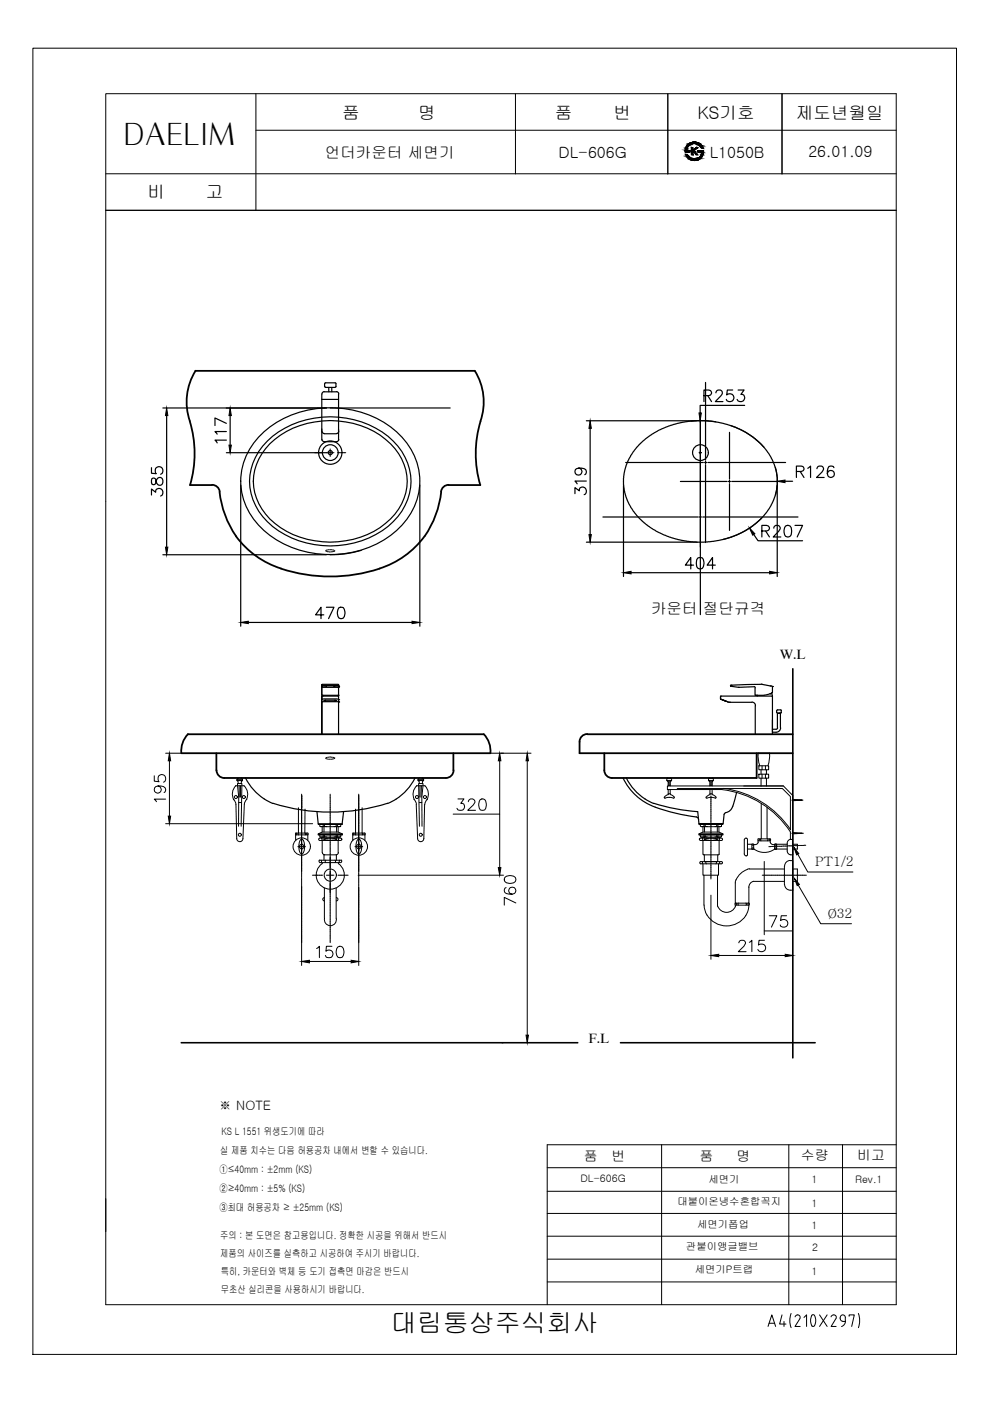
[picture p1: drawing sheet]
<svg xmlns="http://www.w3.org/2000/svg" width="210mm" height="297mm" viewBox="0 0 210 297" stroke-linecap="round" stroke-linejoin="round" font-family="sans-serif">
<!-- layer: YA -->
<g fill="none" stroke="#000" stroke-width=".21">
<path d="M7 10.2h195.8v277h-195.8zM22.4 19.9h167.6v256.7h-167.6zM54.3 19.9v24.7M109.3 19.9v17M141.6 19.9v17M165.8 19.9v17M22.4 36.8h167.6M54.3 27.6h135.7M145.4 32.7h.2a1.69 1.69 0 0 0 1.8 1 1.69 1.69 0 0 0 1.4-1.5h-.9v-.3h1.2a1.9 1.9 0 0 1-1.5 2.1 1.9 1.9 0 0 1-2.2-1.3zM145.9 30.6a2 2 0 0 1 3.2 .8h-.4a1.63 1.63 0 0 0-1.7-1 1.63 1.63 0 0 0-1.4 1.5h.6v.3h-.9l.2-1zM146.6 31.3h.3v.5l.6-.5h.5l-.9 .6 .8 .9h-.3l-.5-.7-.2 .2v.5h-.3zM22.4 44.6h167.6"/>
<path d="M160.7 159.7l.1 1.6 .3 1M163.2 159.7l-.1 1.6-.3 1M49.5 169.5l.4 .4 .1 .6 .2 7.3M49.9 166.6h1.9M50 166.6a2.43 2.43 0 0 0-.4 3M50.2 177.8a.66 .66 0 0 0 .6 .6 .66 .66 0 0 0 .7-.6M50.2 165.2v.3h1.2l-.2 .2v.4M50.2 165.5l.3 .2v.4M50.2 165.4h1.2M50.5 164.9l-.3 .3h1.2M50.6 175.2v-6.2l-.2-2.9h.9l-.2 9.1M50.6 170.2h.6"/>
<path d="M50.7 166.6v2.4M51 166.6v2.4M51.2 164.9l.2 .3v.3M51.7 166.6a2.43 2.43 0 0 1 .5 2.9M52.3 169.5l-.3 .4-.2 .6-.3 7.3M62.7 177h2.6M62.7 177v1.2M62.7 177v-.4h2.6v.4M62.8 176.6v.4M63.3 171.3v5.3M63.3 176.6l-.1 .2 .1 .2M63.8 178l.2-.1a2.45 2.45 0 0 1 .2 3.1l-.2 .1a2.45 2.45 0 0 1-.2-3.1z"/>
<path d="M64.7 176.6l.1 .2-.1 .2M64.7 171.5l-.1 5.1M65.1 176.6v.4M65.3 177v1.2M67.5 174.6h5.1v.2h-5.1zM67.5 176.9h5.1M67.5 176.8l.8-.4h3.4l.9 .4M67.5 176.9h5.1v.2h-5.1zM67.6 177.8l4.6-.1a.25 .25 0 0 1 .3 .2 .25 .25 0 0 1-.3 .3h-4.5l-.2-.2zM67.8 174.8l.1 .5h4.2l.1-.5M67.8 177.1l.1 .4h4.3v-.4M68.1 177.7l.2 .2-.2 .3"/>
<path d="M68.3 175.3v1.1M68.3 177.5v.2M68.3 178.2v2.6M68.5 174.8v.4M68.5 177.1v.4M68.7 175.2v1.2M68.7 177.5v.2M68.7 177.9v.1M68.8 177.9l1.2-.2 1.3 .2M68.8 178l1.2 .2 1.3-.2M68.8 174.8v.4l.5 .1M68.8 177.1v.3l.5 .1"/>
<path d="M68.8 175.2h-.7M68.8 177.4l-.7 .1M71.3 175.2h.7M71.3 177.4l.7 .1M71.3 174.8v.4l-.5 .1M71.3 177.1v.3l-.5 .1M71.3 177.9v.1M71.4 175.2v1.2M71.4 177.5v.2M71.5 174.8v.4M71.5 177.1v.4M71.7 175.3v1.1"/>
<path d="M71.7 177.5v.2M71.7 178.2v2.6M71.9 177.7l-.2 .2 .2 .3M74.8 176.6h2.6v.4M74.8 176.6v.4M75 176.6v.4M75.4 171.5v5.1M75.4 176.6l-.1 .2 .1 .2M75.9 178l.2-.1a2.45 2.45 0 0 1 .2 3.1l-.2 .1a2.45 2.45 0 0 1-.2-3.1zM76.8 171.3v5.3l.1 .2-.1 .2M77.3 176.6l-.1 .4M77.4 177h-2.6v1.2"/>
<path d="M77.4 177v1.2M87.7 169.5l.4 .4 .2 .6M88.3 170.5l.2 7.3M88.3 166.6h1.8M88.4 166.6a2.43 2.43 0 0 0-.5 2.9M88.5 177.8a.66 .66 0 0 0 .7 .6 .66 .66 0 0 0 .7-.6M88.6 165.4h1.2M88.9 164.9l-.3 .3v.3M88.9 170.2h.5M88.9 175.2l-.1-9.1h.9l-.3 2.9 .1 6.2M89.1 166.6l-.1 2.4M89.4 166.6l-.1 2.4"/>
<path d="M89.6 164.9l.2 .3h-1.2M89.8 165.5l-.2 .2v.4M89.8 165.2v.3h-1.2l.3 .2v.4M90 170.5l-.1 7.3M90.1 166.6a2.43 2.43 0 0 1 .4 3M90.6 169.5l-.4 .4-.1 .6M140.9 169l.1 .2M141 169.2l.9-.1 .9 .1M141.5 164.9l-.1 .2M141.7 167.4v1.1l-.5 .2-.3 .3M141.7 166.5h.4M141.7 166.3h.4"/>
<path d="M141.7 166h.4M141.7 168.3h.4M142.1 167.4v1.1l.5 .2 .3 .3M142.1 165.7v.9M142.2 164.9l.2 .2h-1v.4M142.4 165.5l-.3 .2h-.4v.9M142.4 165.1v.4h-1l.3 .2M143 169l-.2 .2M148.2 174.6h5.1v.2h-5.1zM148.2 174.6h5.1M148.2 176.9h5.1v.2h-5.1zM148.2 176.9h5.1"/>
<path d="M148.2 176.8l.8-.4h3.4l.9 .4M148.3 177.9l.2-.2h4.5l.2 .4-.2 .1h-4.6zM148.5 174.8v.3l.2 .2h4.1l.2-.1v-.4M148.5 177.1l.1 .4h4.3l.1-.4M148.8 177.7l.2 .2-.2 .3M149 175.3v1.1M149 177.5v.2M149 178.2v2.9M149.3 174.8v.4M149.3 177.1v.4M149.4 175.2v1.2M149.4 177.5v.2"/>
<path d="M149.5 178l1.3 .2 1.3-.2M149.5 177.9v.1M149.5 174.8v.4M149.5 177.1v.3M149.5 175.2l.5 .1M149.5 177.4l.5 .1M149.5 175.2h-.7M149.5 177.4l-.7 .1M149.7 169l.2 .2M150.2 165.5v-.4h1v.4M150.4 164.9l-.2 .2M150.5 165.7h.5v.9"/>
<path d="M150.5 166.5h.5M150.5 166.3h.5M150.5 166h.5M150.5 168.3h.5M150.5 167.5v1M150.6 168.5l-.5 .2-.3 .3M150.8 177.7l1.3 .2M150.8 177.7l-1.3 .2M150.8 169.1l.9 .1M150.8 169.1l-.9 .1M151 168.5l.4 .2 .4 .3M151 165.7l.2-.2h-1l.3 .2v.9"/>
<path d="M151 167.6v.9M151.1 164.9l.1 .2M151.5 177.5h1.3M151.8 169l-.1 .2M152 174.8v.4M152 177.1v.3M152 177.9v.1M152.1 175.2v1.2M152.1 177.5v.2M152.2 174.8v.4M152.2 177.1v.4M152.4 175.3v1.1"/>
<path d="M152.4 177.5v.2M152.5 178.2v2.9l-.2 .1M152.6 177.7l-.1 .2 .1 .3M152.8 175.2l-1.3 .1M153.1 167.4h-11.6v-.8h24.6l2 2.1v12.5a.92 .92 0 0 1-1.2-.8v-1.6a.83 .83 0 0 1 .8-.9M153.1 167.4a20.1 20.1 0 0 1 14.5 9v1.5M153.4 167.2a20.1 20.1 0 0 1 14.2 8.8v-7.1l-1.7-1.7h-22.3M157.7 166.6h8.4M158.2 177.7h.1M158.2 177.7l-.3 .2-.1 .2v3l.4 .4M158.2 177.7l.3 .3M158.5 178v3.2l-.3 .3"/>
<path d="M158.5 179h.9M159.4 180h.4M159.4 179h.4v1M159.4 179v1M159.4 179.1l.2 .1 .2-.1M159.8 179.9l-.2-.1-.2 .1M159.8 180a3.7 3.7 0 0 0 4.5 0M160.7 178.6v-.3h2.6l.2 .6 .8 .1M160.7 177.9h2.6M160.8 178.6l-.4 .4h-.6M160.8 177.9v.3M160.9 162.4h2.1v.8h-2.1z"/>
<path d="M160.9 164.1h2.1v.9h-2.1zM160.9 177.9v.3M161.4 163.2v.9M161.4 165v1.6M161.4 177.8l-.2 .2 .2 .3M161.4 170.4v7.5M161.6 162.4v.8M161.6 164.1v.9M162.3 162.4v.8M162.3 164.1v.9M162.5 163.2v.9M162.5 165v1.6"/>
<path d="M162.6 171.2v6.7M162.7 177.8l.1 .2-.1 .3M163.2 177.9v.3M163.3 177.9v.3M164.2 179v1M164.2 179h2.7M164.3 179h.4v1h-.4M164.3 179.9l.2-.1 .2 .1M164.7 179.1l-.2 .1-.2-.1M167.6 178h.5M168.1 176.5l2 .2-2 .1M168.1 169.5l2 .1-2 .2"/>
<path d="M168.1 179h1v1h-1M67.7 182.4h4.6M67.7 182.3l-.1 .3 .2 .2M68.1 182.4l.1 .2-.1 .3M68.3 182.9v.2a2.98 2.98 0 0 0-.5 4.4 2.98 2.98 0 0 0 4.5 0 2.98 2.98 0 0 0-.6-4.4M68.4 180.8v.2l.4 .2M68.7 182.4v-1.2h2.6v1.2M68.8 188.3v6.4a1.29 1.29 0 0 0 1.3 1.6M68.8 190.3a.36 .36 0 0 0-.4 .4 .36 .36 0 0 0 .4 .3M69.1 182.4l-.2 .2 .2 .3M71 182.4l.1 .2-.1 .3M71.3 188.3v6.4a1.29 1.29 0 0 1-1.3 1.6"/>
<path d="M71.3 190.3a.36 .36 0 0 1 .4 .4 .36 .36 0 0 1-.4 .3M71.7 180.8l-.2 .4h-.2M71.7 182.9v.2M72 182.4l-.1 .2 .1 .3M72.4 182.3l.1 .3-.2 .2-4.5 .1M148.5 182.7l-.1 .2 .1 .2M148.8 182.7l.2 .2-.2 .2M149 183.1v2.5h3.3v-2.5M149.1 181.1l.1 .1h3.1M149.3 185.6v6.3M149.3 191.9l.1 .9 .5 1.2M149.3 181.2v1.5h3.7"/>
<path d="M149.8 182.7l-.2 .2 .2 .3M149.9 194a4.9 4.9 0 0 0 8.2 .1M151.8 182.7l.1 .2-.1 .3M152.1 185.6v6.6M152.2 181.2v1.5h-3.7M152.2 192.1a2.01 2.01 0 0 0 1.8 1.3 2.01 2.01 0 0 0 1.9-1.2M152.7 182.7l-.1 .2 .1 .2M153 182.7l.2 .2-.2 .2h-4.5M155.9 191.5l-.1 .2 .1 .2M156 191.4l.2 .3-.2 .2M156 186.5l-.1 .7v4.3h2.9v-3.4M156.6 191.5l-.2 .2 .2 .2"/>
<path d="M158.1 191.5l.2 .2-.2 .2M158.5 184.3l-1.5 .9-.9 1.4M158.5 180h.9M158.7 191.4l-.1 .3 .1 .2M158.8 191.5l.1 .2-.2 1.1-.6 1.3M158.8 191.9h-2.9v.3M158.9 184.2h7.4M159 184.2l-.6 .1M159.8 186.9h6.5M159.8 186.8a1.25 1.25 0 0 0-1 1.3M164.2 180h2.7M166.3 183.7l.1 3.8a1.35 1.35 0 0 0 1.7 1.2"/>
<path d="M166.4 183.6a1.29 1.29 0 0 1 1.7-1.1v6.2M168.1 184.2h1v2.7h-1M116 242.7v33.9M116 271.8h74M165.8 278.8l-.5 1.9h1.4M167.7 278.5l-.2 1.5 .2 1.5M168.6 279.2a.54 .54 0 0 1 .7-.4 .54 .54 0 0 1 .3 .8l-1 1.6h1.1M170.5 279.3l.5-.5v2.4M172.1 278.9l.3-.2 .3 .2M172.1 278.9a1.91 1.91 0 0 0 .3 2.3h.2a2.1 2.1 0 0 0 .1-2.3M173.8 278.8l1.6 2.4M175.4 278.8l-1.6 2.4"/>
<path d="M176.2 279.2a.56 .56 0 0 1 .7-.4 .56 .56 0 0 1 .3 .8M177.2 279.6l-1 1.6h1.1M178.1 279.3v.3M178.2 279.3a.53 .53 0 0 1 .5-.5 .53 .53 0 0 1 .5 .5M178.2 279.6v.3l.5 .2M179.2 279.3v.8M180 279.1v-.3h1.1l-.5 2.4M182 278.5l.3 1.5-.3 1.5M162.8 281.2l.8-2.4 .9 2.4M163.1 280.6h1.1M166.2 280.2v1M178.7 280.2h.5"/>
<path d="M179.3 280.1a1.25 1.25 0 0 1-.9 1.2"/>
<circle cx="50" cy="169" r=".32"/>
<circle cx="50.8" cy="177" r=".32"/>
<circle cx="51.7" cy="169" r=".32"/>
<circle cx="64" cy="179.5" r="1.84"/>
<circle cx="64" cy="179.5" r=".49"/>
<circle cx="76.1" cy="179.5" r="1.84"/>
<circle cx="76.1" cy="179.5" r=".49"/>
<circle cx="88.4" cy="169" r=".32"/>
<circle cx="89.2" cy="177" r=".32"/>
<circle cx="90.1" cy="169" r=".32"/>
<circle cx="70" cy="185.5" r="1.29"/>
</g>
<!-- layer: DIM -->
<g fill="#000" stroke="#000" stroke-width=".21">
<path d="M146.9 34h.8zM146.9 30.2h.7zM35.7 173h.5l-.3 1.6zM35.9 159.7l.3 1.6h-.5zM105.9 159.7l.3 1.6h-.6zM111.8 159.7l.2 1.6h-.5zM105.6 184h.6l-.3 1.6zM168.3 179.7l1.1 1.3-.5 .2zM168.4 186.2l1.1 1.3-.5 .3zM64 203.8l1.6-.2v.5zM74.5 203.6l1.6 .2-1.6 .3zM111.5 219.5h.5l-.2 1.6z"/>
<path d="M150.7 202.6l1.7-.3v.5zM166.5 202.3l1.6 .3-1.6 .2z"/>
<path d="M145.3 31.8l.3 .1zM145.3 31.8l.3 .1z"/>
<path d="M145.3 31.6l.3 .2 .1-.2zM145.3 31.6l.3 .2h-.3z"/>
<path d="M145.4 31.5l.3 .1v-.1zM145.4 31.5l.3 .1h-.4z"/>
<path d="M145.4 31.3l.3 .2v-.2zM145.4 31.3l.3 .2h-.3z"/>
<path d="M145.4 32.7l.6 .3-.3-.3zM145.4 32.7l.6 .3h-.5z"/>
<path d="M145.5 31.1l.2 .2 .2-.2zM145.5 31.1l.2 .2h-.3z"/>
<path d="M145.5 31h.4zM145.5 31l.4 .1z"/>
<path d="M145.5 33l.5 .1zM145.5 33l.5 .1z"/>
<path d="M145.6 33.1l.6 .2-.2-.2zM145.6 33.1l.6 .2h-.5z"/>
<path d="M145.7 30.8l.2 .2 .2-.2zM145.7 30.8l.2 .2h-.4z"/>
<path d="M145.7 30.8h.5zM145.7 30.8h.4z"/>
<path d="M145.7 33.3l.5 .1zM145.7 33.3l.5 .1z"/>
<path d="M146.2 33.7h2.1zM146.2 33.7h2.1z"/>
<path d="M145.3 31.9l.9 .1zM145.3 31.9l.9 .1z"/>
<path d="M145.3 32l.9 .1v-.1zM145.3 32l.9 .1h-.9z"/>
<path d="M145.3 32.1l.9 .1zM145.3 32.1l.9 .1z"/>
<path d="M145.3 32.2h.9zM145.3 32.2h.9z"/>
<path d="M145.8 33.4l.7 .1zM145.8 33.4l.7 .1z"/>
<path d="M145.9 30.7l.3 .1 .1-.1zM145.7 30.8l.2-.1 .3 .1z"/>
<path d="M145.9 33.5h.6zM145.9 33.5h.6z"/>
<path d="M146 33.5l.8 .2zM146 33.5l.8 .2z"/>
<path d="M146 30.5h.6zM146 30.5h.7z"/>
<path d="M146 30.5l.3 .2 .3-.2zM146 30.5l.3 .2h-.4z"/>
<path d="M146.1 33.7h.9zM146.1 33.7h.9z"/>
<path d="M146.9 34h.6zM147 34h.5z"/>
<path d="M146.1 30.5h.8zM146 30.5h.7z"/>
<path d="M146.6 31.3l.3 .5v-.5zM146.6 31.3l.3 .5h-.3z"/>
<path d="M146.6 32.3l.3 .5v-.5zM146.6 32.3l.3 .5h-.3z"/>
<path d="M146.1 30.5h.9zM146.1 30.5h.8z"/>
<path d="M146.6 31.9l.7 .2-.2-.2zM146.6 31.9l.7 .2h-.7z"/>
<path d="M146.6 32.1l.3 .2 .2-.2zM146.6 32.1l.3 .2h-.3z"/>
<path d="M146.1 30.4h1.1zM146.1 30.4l.9 .1z"/>
<path d="M146.6 31.8h.6zM146.6 31.8l.5 .1z"/>
<path d="M146.2 33.7h1.1zM146.2 33.7h1.1z"/>
<path d="M147.1 32.1l.8 .7-.6-.7zM147.1 32.1l.8 .7h-.3z"/>
<path d="M146.9 30.2h.7zM146.8 30.2h.8z"/>
<path d="M146.8 30.2h1.1zM146.5 30.2h1.4z"/>
<path d="M146.7 34h1.1zM146.7 34h1z"/>
<path d="M146.5 30.2l1.6 .1zM146.3 30.3h1.8z"/>
<path d="M147.5 31.3l-.3 .5 .8-.5zM146.9 31.8l.6-.5-.3 .5z"/>
<path d="M146.3 30.3l1.9 .1zM146.2 30.4h2z"/>
<path d="M146.4 33.8l1.7 .1zM146.4 33.8l1.7 .1z"/>
<path d="M146.5 33.9h1.6zM146.5 33.9l1.3 .1z"/>
<path d="M146.2 30.4h2.1zM146.1 30.4h2.2z"/>
<path d="M147.2 30.4l1.1 .1zM147.2 30.4l1.1 .1z"/>
<path d="M147.5 30.5h.9zM147.5 30.5h.9z"/>
<path d="M146.2 33.7l1.9 .1 .2-.1zM146.2 33.7l1.9 .1h-1.7z"/>
<path d="M147.6 33.7h.8zM147.6 33.7h.8z"/>
<path d="M147.6 33.7h.8zM147.3 33.7h1z"/>
<path d="M147.8 30.5h.6zM147.8 30.5h.6z"/>
<path d="M147.8 30.5l.7 .1zM147.8 30.5l.7 .1z"/>
<path d="M147.8 33.6h.6zM147.6 33.7h.8z"/>
<path d="M148 30.6l.7 .2-.2-.2zM148 30.6l.7 .2h-.5z"/>
<path d="M148.1 33.5l.3 .1 .2-.1zM147.8 33.6l.3-.1 .3 .1z"/>
<path d="M148.2 33.4h.5zM148.1 33.5h.5z"/>
<path d="M148.2 30.8l.6 .1zM148.2 30.8l.6 .1z"/>
<path d="M148.3 33.4h.4zM148.2 33.4h.5z"/>
<path d="M148.4 30.9l.5 .2-.1-.2zM148.4 30.9l.5 .2h-.4z"/>
<path d="M148.5 33.1l.4 .1zM148.5 33.1l.4 .1z"/>
<path d="M148.5 33.2l.2 .2 .2-.2zM148.5 33.2l.2 .2h-.4z"/>
<path d="M148.5 31.1l.6 .3-.2-.3zM148.5 31.1l.6 .3h-.4z"/>
<path d="M148.7 32.9l.2 .2 .1-.2zM148.7 32.9l.2 .2h-.4z"/>
<path d="M148.7 32.7l.3 .2v-.2zM148.7 32.7l.3 .2h-.3z"/>
<path d="M148.8 32.6l.2 .1 .1-.1zM148.8 32.6l.2 .1h-.3z"/>
<path d="M147.9 31.9l1.3 .1zM147.9 31.9l1.3 .1z"/>
<path d="M147.9 32l1.3 .1v-.1zM147.9 32l1.3 .1h-1.3z"/>
<path d="M147.9 32.1l1.3 .1zM147.9 32.1l1.3 .1z"/>
<path d="M147.9 32.2h1.3zM147.9 32.2h1.3z"/>
<path d="M148.8 32.2l.4 .2v-.2zM148.8 32.2l.4 .2h-.4z"/>
<path d="M148.8 32.4l.3 .2 .1-.2zM148.8 32.4l.3 .2h-.3z"/>
</g>
<g fill="none" stroke="#000" stroke-width=".21">
<path d="M35.1 159.7h3.2M104 159.7h8.6M32.7 164.5v1.1l1 .1a.87 .87 0 0 1 0-1.2 .87 .87 0 0 1 1.2 0 .87 .87 0 0 1 0 1.2l-.2 .1M33.5 166.6a.76 .76 0 0 1 .7 1.1 .76 .76 0 0 1-1.2 .3 .76 .76 0 0 1 0-1.2 2 2 0 0 1 2 .2 .69 .69 0 0 1-.2 1M35.1 169.4h-2.4l.5 .6M35.1 174.6h31.2M35.9 161.3v11.7M96.1 172.6h9.8M97.1 169.4h1.3l-.7 .9a.77 .77 0 0 1 .8 .9 .77 .77 0 0 1-1 .6l-.4-.1-.2-.3M99.3 170l.1-.4 .4-.2 .6 .1a.52 .52 0 0 1 .2 .8l-1.4 1.5h1.6M101.8 169.5a.75 .75 0 0 1 1.2 .4 2.01 2.01 0 0 1-.2 1.8 .83 .83 0 0 1-1.2-.3 2.01 2.01 0 0 1 .2-1.9zM105.9 161.3v22.7"/>
<path d="M111.8 161.3v58.2M64 187.9v16.8M75.9 185.6h30.9M76.1 188.1v16.6M107 186a1.52 1.52 0 0 1 2.4 .4v.2a1.4 1.4 0 0 1-2.5 0zM107.3 188.2a.68 .68 0 0 0-.4 .7 .68 .68 0 0 0 .5 .6 1.43 1.43 0 0 0 2-.6 .76 .76 0 0 0-.7-.8 .76 .76 0 0 0-.8 .7 .76 .76 0 0 0 .7 .8M109.4 191.4l-2.5-1.1v1.6M150.7 189.8v13.6M156.7 199.9l.1-.3a.81 .81 0 0 1 1-.2 .52 .52 0 0 1 .1 .9l-1.4 1.5h1.7M158.9 199.8l.5-.4v2.4M162 182.6v15.6M162 197.4h6.1"/>
<path d="M162.1 199.4h-1.2l-.1 1a.87 .87 0 0 1 1.3 0 .87 .87 0 0 1-.2 1.3 .87 .87 0 0 1-1.2-.4M163.1 194.2h1.6l-1.1 2.4M166.8 194.2h-1.2l-.1 1a.86 .86 0 0 1 1.3-.1 .86 .86 0 0 1-.1 1.3 .86 .86 0 0 1-1.3-.3M169.1 181.1l2.2 3.8h9.5M169.2 187.6l4.8 8.2h6.5M65.6 203.8h8.9M67.1 201.1l.6-.5v2.4M70.4 200.6h-1.2l-.1 1.1a.85 .85 0 0 1 1.3 0 .85 .85 0 0 1-.2 1.2 .85 .85 0 0 1-1.2-.3M71.7 200.8a.77 .77 0 0 1 1.1 .3 1.88 1.88 0 0 1-.3 1.9 .82 .82 0 0 1-1.1-.4 1.82 1.82 0 0 1 .3-1.8zM152.4 202.6h14.1M116 257.3h74M116 247.6h74"/>
<path d="M116 252.6h74M116 242.7h74M140.3 242.7v33.9M167.2 242.7v33.9M178.6 242.7v33.9M116 267h74M116 262.1h74"/>
</g>
<!-- layer: CEN -->
<g fill="none" stroke="#000" stroke-width=".21">
<path d="M66.7 96h.2M67 96h.4M67.5 96h.6M68.2 96h.2M69.2 96h.4M69.7 96h1.1M70 95.2v.7M70 96v.4M70 96.5v.3M71.7 96h.5M72.2 96h1.1M148.2 96h.2"/>
<path d="M148.5 96h.2M148.5 95.8v.4M63.1 179.5h1.7M64 168.4v17.6M64 171.3v.1M70 168.4v.4M70 168.8v.7M70 169.6v.4M70 170.1v.6M70 170.8v1.1M70 172v2.1M70 174.2v.6"/>
<path d="M70 174.9v.4M70 175.4v.6M70 176.1v.4M70 176.6v.7M70 177.3v2.1M70 179.5v1.2M75.3 179.5h.4M75.8 179.5h.6M76.1 168.4v17.6M76.5 179.5h.4M150.7 168.8v.3M150.7 169.1v2.1"/>
<path d="M150.7 171.3v1.1M150.7 172.5v.7M150.7 173.2v.5M150.7 173.8v.6M150.7 174.5v1.1M150.7 175.7v2.1M150.7 177.9v.6M150.7 178.6v.4M150.7 179.1v.6M150.7 179.8v.4M163 179.5h.3M163.6 179.5h-.3"/>
<path d="M163.6 179.5h.5M164.2 179.5h.3M164.8 179.4l-.3 .1M164.9 179.4h.8M166 179.4h-.2M166.1 179.4h.8M167 179.3h1.1M167.9 176.7h1.6M167.9 169.6h.7M168.2 179.3h-.1M168.3 179.3h.7M168.6 169.6h1.2"/>
<path d="M169.3 179.3h-.2M169.4 179.3h.1M169.5 179.3h.8M169.6 176.7h.7M169.9 169.6h.4M170.6 179.2l-.3 .1M170.7 179.2h.1M64 186.1v1.1M64 187.3v.6M64 188v.4M64 188.5v.7M64 189.2v1.2"/>
<path d="M64 190.5v2M64 192.6v.7M64 193.4v.4M64 193.9v.6M64 194.6v.4M64 195.1v.6M64 195.8v2.1M64 198v1.1M64 199.2v.7M66.2 185.6h.2M66.5 185.6h1.9M69.2 185.6h.4"/>
<path d="M69.7 185.6h1.1M70 180.7v.7M70 181.5v8.9M70 190.5v2M70 192.6v.7M70 193.4v.4M70 193.9v.6M70 194.6v.4M70 195.1v.6M70 195.8v2.1M70 198v1.1M70 199.2v.7"/>
<path d="M71.7 185.6h.2M72 185.6h.6M72.7 185.6h.4M73.2 185.6h.6M76.1 186.1v1.1M76.1 187.3v.6M76.1 188v.4M76.1 188.5v.7M76.1 189.2v1.2M76.1 190.5v2M76.1 192.6v.7M76.1 193.4v.4"/>
<path d="M76.1 193.9v.6M76.1 194.6v.4M76.1 195.1v.6M76.1 195.8v2.1M76.1 198v1.1M76.1 199.2v.7M150.7 180.3v.6M150.7 181v1.2M150.7 182.3v.8M150.7 183.2v1.1M150.7 184.4v.7M150.7 185.1v.5"/>
<path d="M150.7 185.6v.8M161.6 185.6h.4M162.1 185.6h1.1M163.3 185.6h.6M164 185.6h.5M164.5 185.6h.7M165.3 185.6h.4M165.8 185.6h.6M166.5 185.6h2.1M168.6 185.6h1.2M169.9 185.6h.6M170.6 185.6h.4"/>
</g>
<!-- layer: LINE -->
<g fill="none" stroke="#000" stroke-width=".25">
<path d="M52.1 165a11.3 11.3 0 0 0 5.8 5.4M57.9 170.3a40.4 40.4 0 0 0 24.3 0M67.2 172.1l.3 2.5M72.8 172.1l-.3 2.5M88 165a11.3 11.3 0 0 1-5.8 5.4M132.1 164.9a11.9 11.9 0 0 0 6.8 6.2M132.8 165a11.3 11.3 0 0 0 5.8 5.4M138.6 170.3a40.4 40.4 0 0 0 9.3 1.8M138.9 171.1l4.3 1.3 4.5 .8M147.9 172.1l.3 2.5M153.5 172.6l-.2 2M156.2 168l-.1 .5a7.2 7.2 0 0 1-1.5 3.5l-.7 .3"/>
<circle cx="70" cy="96" r="2.48"/>
<circle cx="70" cy="96" r="1.67"/>
<circle cx="70" cy="96" r=".44"/>
<circle cx="148.5" cy="96" r="1.67"/>
</g>
<!-- layer: OUTLINE -->
<g fill="none" stroke="#000" stroke-width=".38">
<path d="M40.2 89.3a23.5 23.5 0 0 1 .1 13.5h4.6M40.3 89.3a12.4 12.4 0 0 1 1.2-10.7h59.2a12.3 12.3 0 0 1 1.2 10.7M101.9 89.3a23.5 23.5 0 0 0-.1 13.5h-6.7M45 102.8a1.63 1.63 0 0 1 1.6 1.5M46.5 104.3a18.6 18.6 0 0 0 13.1 16.2M90 113.7a19 19 0 0 1-9.6 6.8M93.5 104.3a20.6 20.6 0 0 1-3.5 9.4M95.1 102.8a1.63 1.63 0 0 0-1.6 1.5M59.6 120.6a33.5 33.5 0 0 0 20.9 0M39.8 155.7h62.8l.7 1 .5 1.1 .2 1.9M39.8 155.7l-.7 1-.5 1.1-.2 1.9h65.6M45.9 159.7v3.6"/>
<path d="M96.1 159.7v3.6M124.5 155.7h43.6M124.5 155.6a1.63 1.63 0 0 0-1.6 1.7v2.4h45.2M128.1 159.7v3.6a1.63 1.63 0 0 0 1.7 1.6h30.6v-5.2M45.9 163.3a1.63 1.63 0 0 0 1.6 1.6h47M96.2 163.3a1.63 1.63 0 0 1-1.7 1.6"/>
</g>
<!-- layer: IN -->
<path d="M76.6 116.7a21.7 21.7 0 0 1-6.6 .9M147.6 173.2l.4 .2 .1 .3M153.9 172.3l-.4 .3" fill="none" stroke="#000" stroke-width=".25"/>
<!-- layer: Y -->
<path d="M168.1 141.8v82.5M38.4 221.1h84.1M131.6 221.1h41.2" fill="none" stroke="#000" stroke-width=".34"/>
<!-- layer: BU -->
<g fill="none" stroke="#000" stroke-width=".25">
<path d="M68.2 83.5v9.8M68.2 84.7h3.6M68.3 91.4l.2 .5h.3M68.3 93.2l.2 .4 .3 .1h2.5M68.7 92h2.6M68.7 83.1h2.6M68.8 83l-.3 .1-.2 .4M68.8 81.3v.7M68.9 82l.1 .1M68.9 81.3l.1-.1h2.1l.1 .1v.7l-.1 .1M69 82.1h2.1M69.7 82.1v1"/>
<path d="M70.3 82.1v1M71.3 83l.3 .1 .2 .4M71.8 83.5v9.8M71.8 91.4l-.2 .5h-.3M71.8 93.2l-.2 .4-.3 .1M68.2 148.4l.5-.2h2.6l.5 .2M68.2 145.2v2.2v-1.9v.1M68.2 145.2h.1M68.2 145.6h.1M68.2 145.2l3.5-.1 .1 .5M68.2 145.6l3.5 .1M68.2 148.4v-.7v8v-7"/>
<path d="M68.2 145.2v.1M68.2 148.8h.1M68.3 147.4h3.4M68.5 147.4v.2M68.7 145.4h.1M68.7 145.4l-.5-.1v.3M68.7 145.4l-.5 .1M68.7 145.4h2.6M69 148.4v.2h2.1v-.2M69 148.6l-.3-.1h2.7l-.3 .1M69.2 145.4v.1M70.8 145.5h.1"/>
<path d="M70.9 145.5h.1M70.9 145.4v.1M71.3 145.4h.1M71.3 145.4l.5 .1M71.7 147.4v.2M71.7 147.4h.1M71.7 145.7h.1M71.7 147.6l-3.4 .1M71.7 147.6l.1 1.2h-3.5l-.1-.4M71.8 145.3h.1M71.8 145.3l-.5 .1M71.8 148.4h.1"/>
<path d="M71.8 145.5h.1M71.8 145.4l-.1 2M71.8 145.6h.1M71.8 145.6v.1M71.8 148.7v7M71.8 148.8h.1M71.8 145.6l-.1 .1M71.8 148.3v.1M152.8 147.7l11-.1v8.1M152.8 148.3v-.6v.6l1.4 .5M152.8 148.3l1.4 .5M152.8 148.3h.1"/>
<path d="M153.3 148.4l.6 .2-.6-.2M154.3 148.8l.5 .1M154.8 148.9h4.6M154.9 145.4l1.8 .3M154.9 145.4h.1M154.9 145.3h.1M155 145.3h.1M159.4 148.9a.74 .74 0 0 1 .8 .7M159.9 145.6l-3.2 .1M160 145.6l.1 .2M160.1 145.9v1.5M160.1 149.6v6.1"/>
<path d="M160.2 147.4h.4M160.6 147.4v.2M161.4 145.1l-6.4 .2M161.4 145l.2 .1M161.5 145.1l2.3 .5M163.3 147.1h.1M163.3 145.4h.1M163.3 147.1l-1.3 .3h-1.9M163.7 146.9l-.1 .1 .2 .6M163.8 152.7v2.6h.7M163.8 145.6h.1M163.8 145.6v1.2l-.5 .3"/>
<path d="M163.8 154.6h.7M164.7 150.7v.4M164.7 151l.2 .2M164.8 151.2h.7v3.1a.95 .95 0 0 1-.9 1M165 151.2h.3M165.2 151.2h.3h-.7l.1 3.1-.3 .3M165.5 150.5h-.6l-.2 .2M165.5 150.5l.2 .2M165.6 150.7v.4M165.7 151l-.2 .2"/>
</g>
<!-- layer: 0 -->
<g fill="none" stroke="#000" stroke-width=".25">
<path d="M32.1 99.2v1.1l1 .1a.85 .85 0 0 1 0-1.3 .85 .85 0 0 1 1.3 .2 .85 .85 0 0 1-.3 1.3M34.5 86.5h34.7M35.3 88.1v27.9M48 93.3h-2.4l.4 .6M48 91.5h-2.4l.4 .5M48 89.8l-2.4-1.2v1.6M48 96h21.2M48.8 88.1v6.3M54.9 92.6a21.8 21.8 0 0 1 26.6-3 14.2 14.2 0 0 1 6.8 16.8 18.1 18.1 0 0 1-14.7 10.9 20.9 20.9 0 0 1-19.7-7 13.3 13.3 0 0 1 1-17.7zM56.7 93.5a19.9 19.9 0 0 1 26.7 0 11.5 11.5 0 0 1 0 17.1 19.9 19.9 0 0 1-26.7 0 11.5 11.5 0 0 1 0-17.1zM57.2 94.1a19.1 19.1 0 0 1 25.6 0 10.8 10.8 0 0 1-1.1 16.9 19.2 19.2 0 0 1-24.5-1 10.8 10.8 0 0 1 0-15.9zM70 86.5h25.4"/>
<path d="M122.7 99.2a.74 .74 0 0 1 .7 1.1 .74 .74 0 0 1-1.2 .3 .74 .74 0 0 1 0-1.2 2.15 2.15 0 0 1 2 .2 .72 .72 0 0 1-.2 1M124.3 89.2h23.3M125.1 90.8v22.5M132.7 98.1h16.4M135.8 94l2.1-1.7 1.9-1.1 2.4-1 3.1-.8 2-.2 3.5 .1 2.6 .5 3.3 1.1 1.7 .9 2.5 1.9 2.1 2.4 1 2 .7 2.2 .1 2.6-.3 1.6-.7 2.1-1.5 2.3-2.1 2.2-2.2 1.4-3.4 1.5-3.3 .8-3.6 .1-3.8-.5-3.1-1-1.7-.8-1.7-1.1-2.1-1.9-1.6-2.1-.7-1.4-.6-1.7-.2-1.6v-1.4l.5-2.7 1.1-2.2zM146.5 89.3l3-.1 2.2 .2M148.5 87.5v42.8M149.3 83.9l1.4-.2a.59 .59 0 0 0 0-.9l-1.4-.1v2.4M149.4 98.1h.4M149.6 81.1v16.5M149.6 97.8v.5M149.6 98.5v16.5"/>
<path d="M150.1 83.9l.8 1.2M150.1 98.1h16.5M151.8 83.3l.2-.5 .7-.1a.62 .62 0 0 1 .4 .9l-1.4 1.5h1.6M154.7 91.7v9.9M155 90.2a16 16 0 0 1 7 4.6M155.3 82.7h-1.1l-.1 1a.86 .86 0 0 1 1.3 0 .86 .86 0 0 1-.1 1.3 .86 .86 0 0 1-1.3-.3M156.5 82.7h1.3l-.7 .9a.81 .81 0 0 1 .7 1.2 .81 .81 0 0 1-1.4 .1l-.1-.2M157.9 86h-9.5v1.6M164.4 99.1a10.1 10.1 0 0 1 0 5.8M168.9 100l1.3-.2a.54 .54 0 0 0 0-.9l-1.3-.1v2.4M169.7 100l.8 1.2M171.3 99.3l.6-.5v2.4"/>
<path d="M173.2 99.4l.1-.4a.81 .81 0 0 1 1.1-.1 .71 .71 0 0 1-.1 1.2l-1.2 1.1h1.6M176.8 99.2a.78 .78 0 0 0-1-.3 1.92 1.92 0 0 0 0 2.2 .74 .74 0 0 0 1-.3 .74 .74 0 0 0-.5-1 .74 .74 0 0 0-.9 .6M32.1 105v-1.3l.9 .7a.81 .81 0 0 1 1.2-.7 .81 .81 0 0 1 .1 1.3l-.2 .2M32.2 101.5a.97 .97 0 0 0 .3 1.3l.4-.2 .1-.2a1.08 1.08 0 0 1 1.1-1.2 .86 .86 0 0 1 .5 1 .86 .86 0 0 1-.9 .7 1.51 1.51 0 0 1-.8-1.4l-.2-.1zM34.5 117.6h34.7M51 102.8v30M89 102.8v30M121.9 104.7v-1.3l.9 .7a.78 .78 0 0 1 .9-.9 .78 .78 0 0 1 .6 1.1l-.1 .4-.3 .2M124.3 102h-2.4l.5 .6M124.3 114.9h23.5M127.8 109.6h20.2M132.2 103v19.2"/>
<path d="M144.3 102.1h9.9M147.1 119.8h-1.8l1.2-1.6v2.4M148 118.3a.83 .83 0 0 1 1.1 .3 2.01 2.01 0 0 1-.2 1.9 .8 .8 0 0 1-1.2-.3 2.21 2.21 0 0 1 .3-1.9zM148.2 109.6h.5M149 109.6h20.2M151.7 119.8h-1.8l1.2-1.6v2.4M154.4 102.1h.5M154.7 101.8v.5M154.7 102.5v10M155.1 102.1h9.9M159.8 113.3l.9 1.4h9.5M161.5 112.6h1a.65 .65 0 0 0 .6-.7l-.2-.4-.4-.1h-1v2.4"/>
<path d="M161.5 109.8a16.7 16.7 0 0 1-8.1 4.5M162.3 112.6l.8 1.2M164.1 112l.1-.4 .3-.2 .7 .1a.55 .55 0 0 1 .1 .8l-1.4 1.5h1.7M164.8 102.9v19.3M166.4 102h1.6M166.6 111.5a.8 .8 0 0 1 1.2 .4 2.21 2.21 0 0 1-.3 1.8 .77 .77 0 0 1-1.1-.3 2.01 2.01 0 0 1 .2-1.9zM168.6 111.4h1.6l-1.2 2.4M52.6 132h34.8M68.7 130.4h-1.8l1.2-1.7v2.5M69.2 128.7h1.6l-1.1 2.5M71.9 128.8a.81 .81 0 0 1 1.1 .4 1.94 1.94 0 0 1-.2 1.8 .75 .75 0 0 1-1.1-.3 2.01 2.01 0 0 1 .2-1.9zM133.8 121.4h29.4"/>
<path d="M160.7 159.7h2.4"/>
</g>
<!-- layer: 1 -->
<g fill="none" stroke="#000" stroke-width=".21">
<path d="M69.1 116.8l.1 .1M69.4 116.9l.2 .1M69.4 116.6l-.3 .1M69.8 117h.2M69.8 116.6h-.3M69.9 116.6h.2M70.2 116.6h.3M70.4 117h-.3M70.6 116.6l.3 .1M70.7 116.9l-.2 .1M71 116.7l-.1 .2M69.1 160.8l.1 .1"/>
<path d="M69.4 160.9l.2 .1M69.4 160.6l-.3 .1M69.5 160.5h.3M69.8 161h.2M69.9 160.5h.2M70.1 161h.3M70.2 160.5h.3M70.6 160.6h.3M70.7 160.9h-.2M71 160.7l-.1 .1"/>
</g>
<!-- layer: 0 -->
<g fill="#000" stroke="#000" stroke-width=".21">
<path d="M35.3 86.5l.3 1.6h-.5zM48.8 86.5l.3 1.6h-.6zM48.5 94.4h.6l-.3 1.6zM125.1 89.2l.3 1.6h-.5zM148.2 87.6h.5l-.3 1.6zM35.1 116h.5l-.3 1.6zM124.9 113.3h.5l-.3 1.6zM158.9 111.9l1.1 1.3-.4 .3zM164.8 102l1.6-.2v.5zM51 132l1.6-.3v.5zM87.4 131.7l1.6 .3-1.6 .2zM132.2 121.4l1.6-.3v.6z"/>
<path d="M163.2 121.1l1.6 .3-1.6 .3z"/>
</g>
<text font-size="6.4" x="26.2" y="30.7">DAELIM</text>
<text font-size="5.5" x="82.9" y="282.4">대림통상주식회사</text>
<g font-size="3.7">
<text x="72.5" y="25.2">품</text>
<text x="88.7" y="25.2">명</text>
<text x="117.7" y="25.2">품</text>
<text x="130.1" y="25.2">번</text>
<text x="147.9" y="25.2">KS기호</text>
<text x="168.8" y="25.2">제도년월일</text>
<text x="31.3" y="42">비</text>
<text x="43.7" y="42">고</text>
</g>
<g font-size="3.3">
<text x="68.9" y="33.4">언더카운터 세면기</text>
<text x="118.4" y="33.5">DL-606G</text>
<text x="150.5" y="33.4">L1050B</text>
<text x="171.4" y="33.3">26.01.09</text>
<text x="138" y="130.1">카운터 절단규격</text>
</g>
<g font-size="2.9">
<text x="165.3" y="139.8">W.L</text>
<text x="124.7" y="221.2">F.L</text>
<text x="123.8" y="246.1">품</text>
<text x="129.7" y="246.1">번</text>
<text x="148.3" y="246.1">품</text>
<text x="156.2" y="246.1">명</text>
<text x="169.8" y="246">수량</text>
<text x="181.8" y="246">비고</text>
</g>
<text font-size="2.8" x="46.4" y="235.3">※ NOTE</text>
<g font-size="2.7">
<text x="172.8" y="183.6">PT1/2</text>
<text x="175.5" y="194.6">Ø32</text>
</g>
<g font-size="2.2">
<text x="46.7" y="244.7">실 제품 치수는 다음 허용공차 내에서 변할 수 있습니다.</text>
<text x="47" y="240.6">KS L 1551 위생도기에 따라</text>
<text x="46.5" y="248.7">①≤40mm : ±2mm (KS)</text>
<text x="123" y="250.6">DL-606G</text>
<text x="150.2" y="250.9">세면기</text>
<text x="172" y="250.8">1</text>
<text x="181.3" y="250.9">Rev.1</text>
<text x="46.5" y="252.8">②≥40mm : ±5% (KS)</text>
<text x="46.5" y="256.9">③최대 허용공차 ≥ ±25mm (KS)</text>
<text x="143.6" y="255.5">대붙이온냉수혼합꼭지</text>
<text x="172" y="255.8">1</text>
<text x="46.7" y="262.6">주의 : 본 도면은 참고용입니다. 정확한 시공을 위해서 반드시</text>
<text x="147.8" y="260.4">세면기폽업</text>
<text x="172" y="260.5">1</text>
<text x="46.7" y="266.4">제품의 사이즈를 실측하고 시공하여 주시기 바랍니다.</text>
<text x="145.4" y="265.1">관붙이앵글밸브</text>
<text x="147.3" y="269.8">세면기P트랩</text>
<text x="172.2" y="265.3">2</text>
<text x="46.8" y="270.2">특히, 카운터와 벽체 등 도기 접촉면 마감은 반드시</text>
<text x="46.8" y="274">무초산 실리콘을 사용하시기 바랍니다.</text>
<text x="172" y="270.3">1</text>
</g>
</svg>
